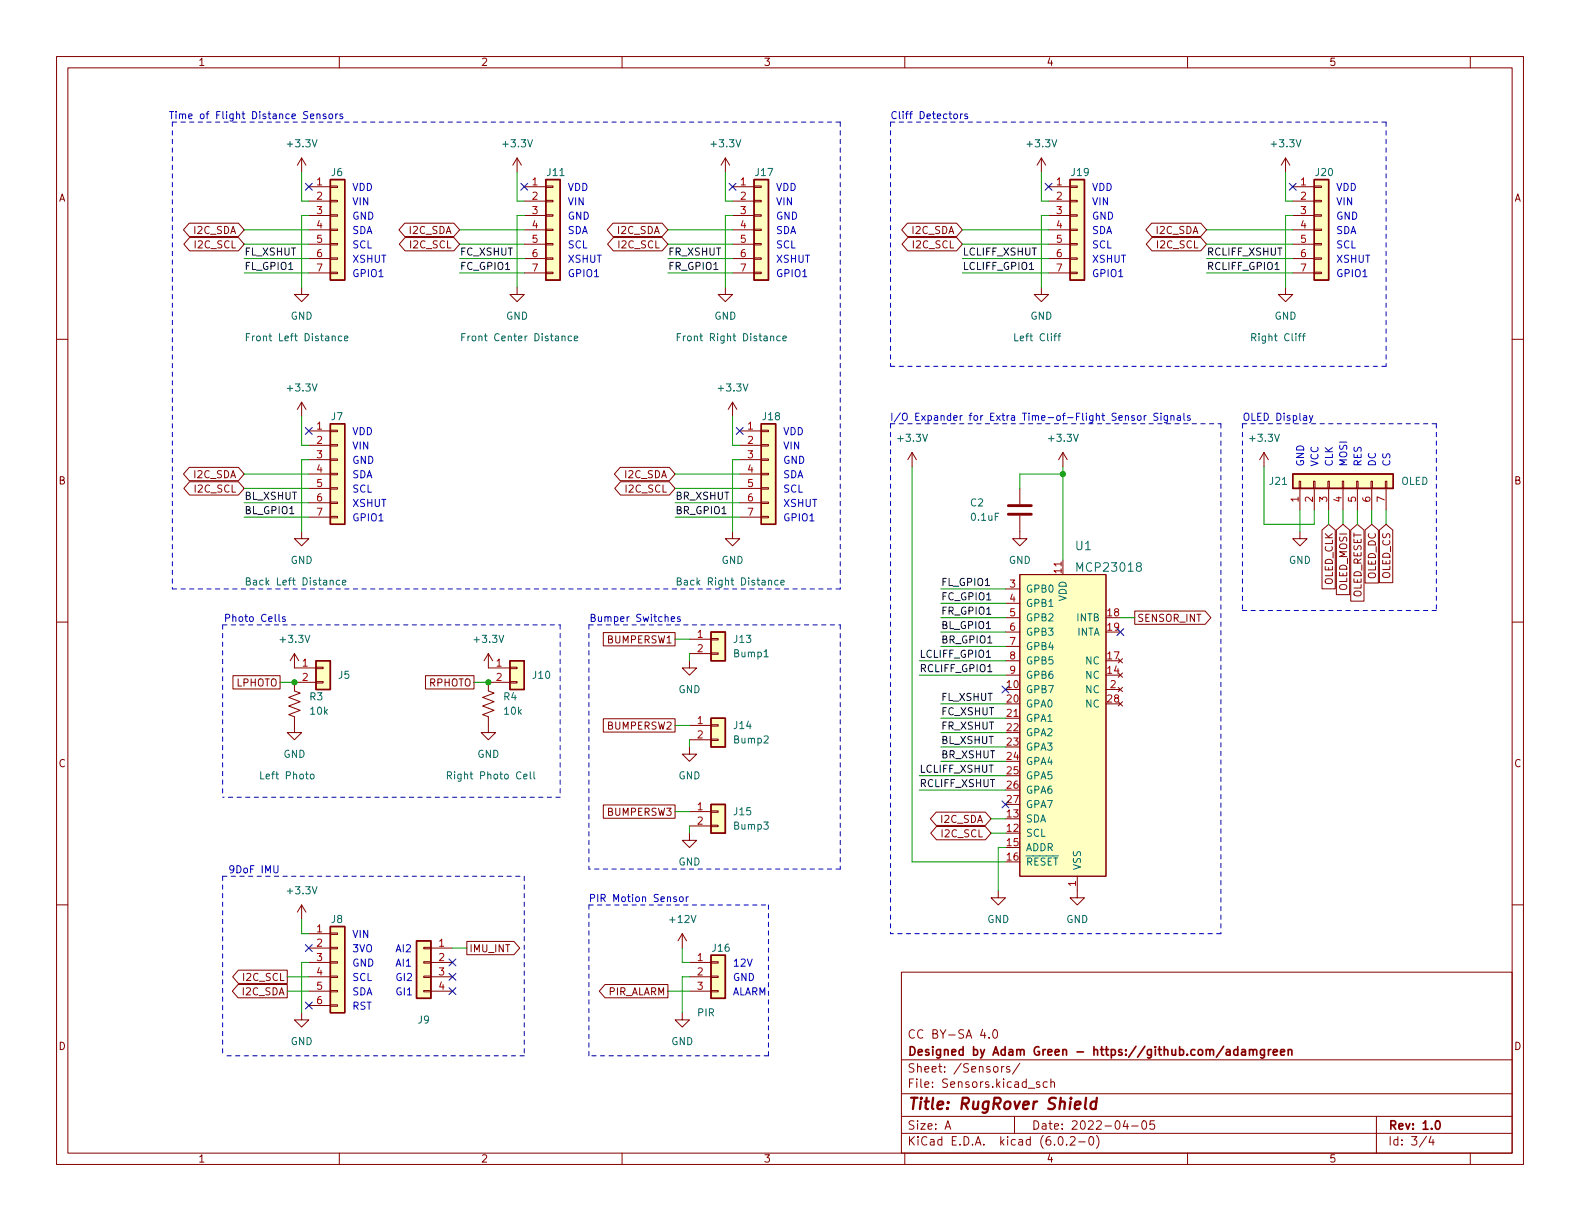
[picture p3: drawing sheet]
<svg xmlns="http://www.w3.org/2000/svg" width="279mm" height="216mm" viewBox="0 0 279 216" stroke-linecap="round" stroke-linejoin="round" font-family="sans-serif">
<g fill="none" stroke="#840000" stroke-width=".18">
<path d="M10 10h259.4v195.9h-259.4zM12 12h255.4v191.9h-255.4zM60 10v2M110 10v2M160 10v2M210 10v2M260 10v2M33.5 39.5h8.7l1 1.1-1 1.2h-8.7l-1.1-1.2zM53.3 27.9l-.7 1.3M53.3 27.9v2.6M53.3 27.9l.8 1.3M54.6 33h3.8"/>
<path d="M54.6 35.6h3.8M54.6 38.1h3.8M58.4 38h1.3v.2h-1.3zM58.4 35.4h1.3v.3h-1.3zM58.4 32.9h1.3v.2h-1.3zM71.6 39.5h8.7l1 1.1-1 1.2h-8.7l-1.1-1.2zM91.4 27.9l-.7 1.3M91.4 27.9v2.6M91.4 27.9l.8 1.3M92.7 33h3.8M92.7 35.6h3.8M92.7 38.1h3.8"/>
<path d="M96.5 38h1.3v.2h-1.3zM96.5 35.4h1.3v.3h-1.3zM96.5 32.9h1.3v.2h-1.3zM108.4 39.5h8.7l1 1.1-1 1.2h-8.7l-1-1.2zM128.3 27.9l-.8 1.3M128.3 27.9v2.6M128.3 27.9l.7 1.3M129.5 33h3.8M129.5 35.6h3.8M129.5 38.1h3.8M133.3 38h1.3v.2h-1.3zM133.3 35.4h1.3v.3h-1.3z"/>
<path d="M133.3 32.9h1.3v.2h-1.3zM160.5 39.5h8.7l1 1.1-1 1.2h-8.7l-1.1-1.2zM184.1 27.9l-.7 1.3M184.1 27.9v2.6M184.1 27.9l.8 1.3M185.4 33h3.8M185.4 35.6h3.8M185.4 38.1h3.8M189.2 38h1.3v.2h-1.3zM189.2 35.4h1.3v.3h-1.3zM189.2 32.9h1.3v.2h-1.3zM203.6 39.5h8.7l1.1 1.1-1.1 1.2h-8.7l-1-1.2z"/>
<path d="M227.3 27.9l-.7 1.3M227.3 27.9v2.6M227.3 27.9l.8 1.3M228.6 33h3.8M228.6 35.6h3.8M228.6 38.1h3.8M232.4 38h1.3v.2h-1.3zM232.4 35.4h1.3v.3h-1.3zM232.4 32.9h1.3v.2h-1.3zM10 60h2M33.5 42h8.7l1 1.2-1 1.2h-8.7l-1-1.2zM53.3 50.8v1.3h1.3l-1.3 1.2-1.2-1.2h1.2"/>
<path d="M54.6 40.6h3.8M54.6 43.2h3.8M54.6 45.7h3.8M54.6 48.3h3.8M58.4 48.1h1.3v.3h-1.3zM58.4 45.6h1.3v.2h-1.3zM58.4 43.1h1.3v.2h-1.3zM58.4 40.5h1.3v.3h-1.3zM71.6 42h8.7l1 1.2-1 1.2h-8.7l-1-1.2zM91.4 50.8v1.3h1.3l-1.3 1.2-1.2-1.2h1.2M92.7 40.6h3.8M92.7 43.2h3.8"/>
<path d="M92.7 45.7h3.8M92.7 48.3h3.8M96.5 48.1h1.3v.3h-1.3zM96.5 45.6h1.3v.2h-1.3zM96.5 43.1h1.3v.2h-1.3zM96.5 40.5h1.3v.3h-1.3zM108.5 42h8.6l1 1.2-1 1.2h-8.6l-1.1-1.2zM128.3 50.8v1.3h1.2l-1.2 1.2-1.3-1.2h1.3M129.5 40.6h3.8M129.5 43.2h3.8M129.5 45.7h3.8M129.5 48.3h3.8"/>
<path d="M133.3 48.1h1.3v.3h-1.3zM133.3 45.6h1.3v.2h-1.3zM133.3 43.1h1.3v.2h-1.3zM133.3 40.5h1.3v.3h-1.3zM160.5 42h8.7l1 1.2-1 1.2h-8.7l-1-1.2zM184.1 50.8v1.3h1.3l-1.3 1.2-1.2-1.2h1.2M185.4 40.6h3.8M185.4 43.2h3.8M185.4 45.7h3.8M185.4 48.3h3.8M189.2 48.1h1.3v.3h-1.3zM189.2 45.6h1.3v.2h-1.3z"/>
<path d="M189.2 43.1h1.3v.2h-1.3zM189.2 40.5h1.3v.3h-1.3zM203.7 42h8.6l1.1 1.2-1.1 1.2h-8.6l-1-1.2zM227.3 50.8v1.3h1.3l-1.3 1.2-1.2-1.2h1.2M228.6 40.6h3.8M228.6 43.2h3.8M228.6 45.7h3.8M228.6 48.3h3.8M232.4 48.1h1.3v.3h-1.3zM232.4 45.6h1.3v.2h-1.3zM232.4 43.1h1.3v.2h-1.3zM232.4 40.5h1.3v.3h-1.3z"/>
<path d="M267.4 60h2M53.3 71.1v2.6M53.3 71.1l-.7 1.3M53.3 71.1l.8 1.3M54.6 76.2h3.8M54.6 78.7h3.8M58.4 78.6h1.3v.3h-1.3zM58.4 76.1h1.3v.2h-1.3zM129.5 71.1l-.7 1.3M129.5 71.1v2.6M129.5 71.1l.8 1.3M130.8 76.2h3.8"/>
<path d="M130.8 78.7h3.8M134.6 78.6h1.3v.3h-1.3zM134.6 76.1h1.3v.2h-1.3zM33.5 82.6h8.7l1 1.2-1 1.2h-8.7l-1.1-1.2zM33.5 85.2h8.7l1 1.2-1 1.1h-8.7l-1-1.1zM53.3 94v1.3h1.3l-1.3 1.2-1.2-1.2h1.2M54.6 81.3h3.8M54.6 83.8h3.8M54.6 86.4h3.8M54.6 88.9h3.8M54.6 91.4h3.8M58.4 91.3h1.3v.3h-1.3z"/>
<path d="M58.4 88.8h1.3v.2h-1.3zM58.4 86.2h1.3v.3h-1.3zM58.4 83.7h1.3v.2h-1.3zM58.4 81.2h1.3v.2h-1.3zM109.7 82.6h8.7l1 1.2-1 1.2h-8.7l-1.1-1.2zM109.7 85.2h8.7l1 1.2-1 1.1h-8.7l-1-1.1zM129.5 94v1.3h1.3l-1.3 1.2-1.2-1.2h1.2M130.8 81.3h3.8M130.8 83.8h3.8M130.8 86.4h3.8M130.8 88.9h3.8M130.8 91.4h3.8"/>
<path d="M134.6 91.3h1.3v.3h-1.3zM134.6 88.8h1.3v.2h-1.3zM134.6 86.2h1.3v.3h-1.3zM134.6 83.7h1.3v.2h-1.3zM134.6 81.2h1.3v.2h-1.3zM161.3 80l-.8 1.3M161.3 80v2.6M161.3 80l.8 1.3M180.3 91.2v4.1h1.3l-1.3 1.2-1.2-1.2h1.2M180.3 86.4v2.8M188 80l-.8 1.3M188 80v2.6"/>
<path d="M188 99.1v2.5M188 80l.7 1.3M223.5 80l-.7 1.3M223.5 80v2.6M223.5 80l.8 1.3M229.7 85.1h.3v1.3h-.3zM229.9 94v1.3h1.2l-1.2 1.2-1.3-1.2h1.3M229.9 86.4v3.8M232.3 85.1h.2v1.3h-.2zM232.4 86.4v3.8M233.8 93.7l1.1-1 1.2 1v10.4h-2.3zM234.8 85.1h.3v1.3h-.3z"/>
<path d="M234.9 86.4v3.8M236.3 93.7l1.2-1 1.2 1v11.4h-2.4zM237.4 85.1h.2v1.3h-.2zM237.5 86.4v3.8M238.9 93.7l1.1-1 1.2 1v12.6h-2.3zM239.9 85.1h.3v1.3h-.3zM240 86.4v3.8M241.4 93.7l1.2-1 1.1 1v9.4h-2.3zM242.4 85.1h.3v1.3h-.3zM242.6 86.4v3.8M243.9 93.7l1.2-1 1.2 1v9.3h-2.4zM245 85.1h.2v1.3h-.2z"/>
<path d="M245.1 86.4v3.8M10 110h2M41.2 119.5h8.3v2.3h-8.3zM52.1 115.6v2.5h3.8M52.1 115.6l-.8 1.2M52.1 115.6l.7 1.2M55.9 118h1.2v.2h-1.2zM75.2 119.5h8.6v2.3h-8.6zM86.4 115.6v2.5h3.8M86.4 115.6l-.8 1.2M86.4 115.6l.7 1.2M90.2 118h1.2v.2h-1.2z"/>
<path d="M106.7 111.9h12.7v2.3h-12.7zM121.9 116.8v1.3h1.3l-1.3 1.3-1.3-1.3h1.3M121.9 113h3.8M121.9 115.6h3.8M125.7 115.4h1.3v.3h-1.3zM125.7 112.9h1.3v.3h-1.3zM177.8 104.1h2.5M177.8 106.7h2.5M177.8 109.2h2.5M177.8 111.8h2.5M177.8 114.3h2.5M177.8 116.8h2.5"/>
<path d="M177.8 119.4h2.5M180.3 101.6h15.3v53.3h-15.3zM197.7 119l.8 .8M197.7 116.5l.8 .7M198.5 119l-.8 .8M198.5 116.5l-.8 .7M200.7 108h12.4l1 1.2-1 1.2h-12.4zM267.4 110h2M55.9 120.5h1.2v.3h-1.2zM55.9 120.7h-3.8v1.5l1 .4-2 .7 2 .8-2 .7 2 .8-2 .8 1 .3v2.8h1.2l-1.2 1.3-1.3-1.3h1.3M90.2 120.5h1.2v.3h-1.2zM90.2 120.7h-3.8v1.5l1 .4-2.1 .7 2.1 .8-2.1 .7 2.1 .8-2.1 .8 1.1 .3v2.8h1.2l-1.2 1.3-1.3-1.3h1.3"/>
<path d="M106.7 127.1h12.7v2.3h-12.7zM121.9 132.1v1.3h1.3l-1.3 1.2-1.3-1.2h1.3M121.9 128.3h3.8M121.9 130.8h3.8M125.7 130.7h1.3v.2h-1.3zM125.7 128.1h1.3v.3h-1.3zM177.8 127h2.5M195.6 121.9h2.5M197.7 121.5l.8 .8M197.7 124.1l.8 .7M198.5 121.5l-.8 .8M198.5 124.1l-.8 .7"/>
<path d="M10 160h2M106.7 142.3h12.7v2.4h-12.7zM121.9 147.3v1.3h1.3l-1.3 1.3-1.3-1.3h1.3M121.9 143.5h3.8M121.9 146.1h3.8M125.7 145.9h1.3v.3h-1.3zM125.7 143.4h1.3v.2h-1.3zM165.5 143.6h8.7l1.1 1.2-1.1 1.2h-8.7l-1-1.2zM165.6 146.1h8.6l1.1 1.2-1.1 1.2h-8.6l-1-1.2zM176.5 157.5v1.3h1.3l-1.3 1.2-1.2-1.2h1.2M190.5 154.9v3.9h1.3l-1.3 1.2-1.3-1.2h1.3M267.4 160h2"/>
<path d="M42.1 174.1h8.7v2.3h-8.7l-1-1.1zM42.2 171.5h8.6v2.4h-8.6l-1.1-1.2zM53.3 179.1v1.2h1.3l-1.3 1.3-1.2-1.3h1.2M53.3 160v2.6M53.3 160l-.7 1.3M53.3 160l.8 1.3M54.6 170.2h3.8M54.6 172.7h3.8M54.6 175.3h3.8M54.6 167.6h3.8M54.6 165.1h3.8M54.6 177.8h3.8"/>
<path d="M58.4 177.7h1.3v.2h-1.3zM58.4 175.1h1.3v.3h-1.3zM58.4 172.6h1.3v.2h-1.3zM58.4 170.1h1.3v.2h-1.3zM58.4 167.5h1.3v.3h-1.3zM58.4 165h1.3v.2h-1.3zM74.9 175.1h1.3v.3h-1.3zM74.9 172.6h1.3v.2h-1.3zM74.9 170.1h1.3v.2h-1.3zM74.9 167.5h1.3v.3h-1.3zM76.2 170.2h3.8M76.2 172.7h3.8"/>
<path d="M76.2 175.3h3.8M76.2 167.6h3.8M82.5 166.5h8.4l1 1.1-1 1.2h-8.4zM107 174.1h11.1v2.3h-11.1l-1-1.1zM120.6 179.1v1.2h1.3l-1.3 1.3-1.2-1.3h1.2M120.6 165.1l-.7 1.3M120.6 165.1v2.5M120.6 165.1l.8 1.3M121.9 170.2h3.8M121.9 172.7h3.8M121.9 175.3h3.8M125.7 175.1h1.3v.3h-1.3z"/>
<path d="M125.7 172.6h1.3v.2h-1.3zM125.7 170.1h1.3v.2h-1.3zM159.4 171.9h108v32h-108zM159.4 197.4h108M159.4 193.4h108M159.4 187.4h108M167.1 199.7l.5-1.5 .5 1.5M167.3 199.2h.7M174.9 183.4v.2M175.7 182.2l.2-.1a.81 .81 0 0 1 .6 .6 .81 .81 0 0 1-.3 .8l-.2 .1a.81 .81 0 0 1-.3-1.4zM177.1 188.6v1M177.5 188.6l-.2 .1-.2 .2"/>
<path d="M178.5 188.7l-.3-.1-.2 .2v.2l.5 .1v.4h-.5M179.4 197.4v3M180.3 188l-1.3 1.9M183.8 191.4l-.3-.1-.2 .2v.2l.5 .2v.3h-.5M185.2 191.4l-.4-.1-.3 .3v.4l.1 .2h.6M185.8 191.4l.2-.1 .4 .1 .1 .9M185.8 190.8v1.5M199 198.1l-.4 1.1h.9M199.3 198.7v1M200.1 199.1h1.2M202.1 198.2h.2a.81 .81 0 0 1 .5 .6 .81 .81 0 0 1-.3 .8l-.1 .1a.81 .81 0 0 1-.6-.6 .81 .81 0 0 1 .3-.9zM204.1 198.2h-.7l-.1 .7 .2-.2 .5 .1 .2 .2-.1 .5-.2 .2-.6-.2"/>
<path d="M243.4 197.4v6.5M60 203.9v2M110 203.9v2M159.4 200.4h108M160 203.9v2M187.3 201h.2a.81 .81 0 0 1 .6 .6 .81 .81 0 0 1-.3 .8l-.2 .1a.81 .81 0 0 1-.6-.6 .81 .81 0 0 1 .3-.9zM188.6 202.3v.2M189.3 201.1l.5-.1 .2 .1 .1 .3-.9 1.1h.9M190.8 201.9h1.1M192.8 201h.1a.81 .81 0 0 1 .6 .6 .81 .81 0 0 1-.3 .8l-.2 .1a.81 .81 0 0 1-.5-.6 .81 .81 0 0 1 .3-.9zM193.9 200.8a1.72 1.72 0 0 1 0 2.2M210 203.9v2"/>
<path d="M252.3 200.9l-1.3 1.9M253 200.9l-.3 1.1h.9M253.4 201.5v1M260 203.9v2"/>
</g>
<g fill="none" stroke="#840000" stroke-width=".3">
<path d="M218.9 185.7l-.4-.1-.3 .3v.4l.1 .2h.6M218.9 185.1v1.5M219.6 185.7h.6v.9M220.2 185.9l-.5 .1a.29 .29 0 0 0-.2 .3 .29 .29 0 0 0 .2 .3l.5-.1M221 185.7l.2-.1 .3 .1 .1 .9M221 185.6v1M221.6 185.8l.2-.2 .4 .1v.9M223.6 185.6v1.2l-.3 .3-.3-.1M223.6 185.7l-.4-.1-.3 .3v.4l.1 .2h.6M224.3 185.6v1M224.7 185.6l-.2 .1-.2 .2M225.2 186.1l.7-.2-.1-.2-.4-.1-.2 .2v.7h.6"/>
<path d="M226.5 186.1l.7-.2-.1-.2-.4-.1-.2 .2v.7h.6M227.8 185.7l.2-.1 .4 .1 .1 .9M227.8 185.6v1M254 198.2h.2a.82 .82 0 0 1 .6 .6 .82 .82 0 0 1-.3 .8l-.2 .1a.81 .81 0 0 1-.6-.6 .81 .81 0 0 1 .3-.9z"/>
</g>
<path d="M192.1 194.1l-.2 1.7 .2 .3M193.9 194.9a.66 .66 0 0 0-1 .3l-.1 .5 .2 .3 .1 .1 .6-.1M194 194.1l-.3 2" fill="none" stroke="#840000" stroke-width=".4"/>
<g fill="#ffffc2" stroke="#ffffc2" stroke-width=".18">
<path d="M58.4 74.9h2.6v17.8h-2.6z"/>
<path d="M58.4 31.8h2.6v17.7h-2.6z"/>
<path d="M90.2 116.8h2.5v5.1h-2.5z"/>
<path d="M55.9 116.8h2.5v5.1h-2.5z"/>
<path d="M133.3 31.8h2.6v17.7h-2.6z"/>
<path d="M134.6 74.9h2.6v17.8h-2.6z"/>
<path d="M180.3 101.6h15.3v53.3h-15.3z"/>
<path d="M96.5 31.8h2.6v17.7h-2.6z"/>
<path d="M232.4 31.8h2.5v17.7h-2.5z"/>
<path d="M125.7 111.8h2.6v5h-2.6z"/>
<path d="M125.7 142.2h2.6v5.1h-2.6z"/>
<path d="M125.7 127h2.6v5.1h-2.6z"/>
<path d="M228.6 83.8h17.8v2.6h-17.8z"/>
<path d="M189.2 31.8h2.6v17.7h-2.6z"/>
<path d="M125.7 168.9h2.6v7.6h-2.6z"/>
<path d="M73.7 166.4h2.5v10.1h-2.5z"/>
<path d="M58.4 163.8h2.6v15.3h-2.6z"/>
</g>
<g fill="none" stroke="#840000" stroke-width=".25">
<path d="M58.4 31.8h2.6v17.7h-2.6zM96.5 31.8h2.6v17.7h-2.6zM133.3 31.8h2.6v17.7h-2.6zM189.2 31.8h2.6v17.7h-2.6zM232.4 31.8h2.5v17.7h-2.5zM58.4 74.9h2.6v17.8h-2.6zM134.6 74.9h2.6v17.8h-2.6zM228.6 83.8h17.8v2.6h-17.8zM55.9 116.8h2.5v5.1h-2.5zM90.2 116.8h2.5v5.1h-2.5zM125.7 111.8h2.6v5h-2.6zM125.7 127h2.6v5.1h-2.6z"/>
<path d="M125.7 142.2h2.6v5.1h-2.6zM58.4 163.8h2.6v15.3h-2.6zM73.7 166.4h2.5v10.1h-2.5zM125.7 168.9h2.6v7.6h-2.6z"/>
</g>
<g fill="none" stroke="#006464" stroke-width=".18">
<path d="M43.6 59.6h.4M44.2 59h-.6v1.3M60.4 59.5l-.3-.1-.3 .3 .2 .5h.4M60.9 59.8l.6-.1v-.2l-.4-.1-.2 .2 .1 .6h.5M81.7 59.6h.4M82.3 59h-.6v1.3M101.1 59.5l-.4-.1-.2 .3 .1 .5h.5M101.6 59.8l.6-.1-.1-.2-.4-.1-.1 .2v.6h.5M119.8 59.6h.4M120.4 59h-.6v1.3M138 59.5l-.4-.1-.2 .3 .1 .5h.5M138.4 59.8l.7-.1-.1-.2-.4-.1-.2 .2 .1 .6h.5"/>
<path d="M187.1 59.4h.5M187.6 59l-.3 .2v1.1M229.6 59.4h.5M230.1 59l-.3 .2v1.1M230.3 59.4h.5M230.8 59l-.3 .2v1.1M43.6 102.8l.5-.1 .1-.2v-.2l-.6-.1v1.2h.4l.2-.1 .1-.3-.3-.2M60.1 102.7l-.4-.1-.2 .2 .1 .6h.5M60.6 103l.6-.1-.1-.2-.4-.1-.1 .2v.6h.5M119.8 102.8l.5-.1 .1-.2v-.2l-.6-.1v1.2h.4l.2-.1 .1-.3-.3-.2M135.1 116.1h.7M137.6 102.7l-.4-.1-.2 .2 .1 .6h.5"/>
<path d="M138.1 103l.6-.1-.1-.2-.3-.1-.2 .2v.6h.5M55 136.9h.3l.2 .2v.4l-.2 .2h-.3l-.1-.2zM79.1 137.1h.6l.1-.2v-.3l-.7-.1v1.2M79.4 137.1l.4 .6M92.6 137.3l.6-.1v-.3h-.4l-.2 .2 .1 .6h.5M93.8 136.5v1.1l.1 .1M94.4 136.5v1.1l.2 .1"/>
</g>
<path d="M178.3 90.9h4.1M178.3 89.4h4.1" fill="none" stroke="#840000" stroke-width=".51"/>
<path d="M182 47.7h.8M174.4 116.2h.8" fill="none" stroke="#0f0f0f" stroke-width=".18"/>
<g fill="none" stroke="#0000c2" stroke-width=".18">
<path d="M30 19.7h.7M30.3 19.7v1.3M31.1 19.7v.1M158.5 19.8a.6 .6 0 0 0-.8 .5 .6 .6 0 0 0 .6 .7l.2-.1M31.1 20.1v.9M31.7 20.3l.2-.2 .3 .1 .1 .8M31.7 20.1v.9M32.3 20.3l.2-.2 .3 .1v.8M33.4 20.6l.6-.2-.1-.2-.4-.1-.1 .2v.6h.5M59.7 20.1l-.3 .3M60.6 20.2l-.3-.1-.2 .2 .1 .2 .4 .1v.3h-.5M171.1 20.2l-.3-.1-.2 .2v.2l.5 .1v.3h-.5"/>
<path d="M157.7 73.1v1.2M159.2 73l-1.1 1.6M159.6 73.2l.3-.1a.43 .43 0 0 1 .5 .4v.4a.42 .42 0 0 1-.4 .4 .42 .42 0 0 1-.4-.4zM161.9 73.7h.5M162.5 73.1h-.6v1.2h.6M163 73.5l.6 .8M163.6 73.5l-.6 .8M164.1 73.5h.4l.2 .2-.1 .6h-.5M164.1 73.5v1.3M165.3 73.5h.4l.1 .8M165.8 73.8h-.4l-.2 .2 .2 .3h.4M208.2 73.5h.5v.8"/>
<path d="M208.7 73.8h-.4l-.2 .2 .2 .3h.4M209.4 73.1v1l.1 .2M210.4 73.5h-.3l-.1 .2v.1l.4 .2v.3h-.4M220.2 73.1h.1a.43 .43 0 0 1 .5 .4v.4a.42 .42 0 0 1-.4 .4 .42 .42 0 0 1-.4-.4v-.4zM39.9 109.3l.6-.1 .1-.2v-.3l-.7-.1v1.3M104.5 109.2h.6l.1-.2v-.3l-.7-.1v1.3h.5l.2-.1 .1-.3-.3-.3M120.3 109.1l-.3-.1-.2 .2v.2l.5 .1v.3h-.5M41.3 153.6l-.2 .3h-.2l-.3-.3 .1-.5h.4l.2 .1a.84 .84 0 0 1-.3 1.1h-.3M104.4 158.8h.6l.2-.2-.1-.3-.7-.2v1.3M105.7 158.1v1.3M121.7 158.6l-.3 .2"/>
</g>
<g fill="none" stroke="#0000c2" stroke-width=".18" stroke-dasharray=".8 .8">
<path d="M30.5 21.6v82.5M30.5 21.6h118.1M148.6 21.6v82.5M157.5 21.6h87.6M157.5 21.6v43.2M245.1 21.6v43.2M157.5 74.9h58.4M157.5 74.9v90.2M215.9 74.9v90.2M219.7 74.9v33.1M219.7 74.9h34.3M245.1 64.8h-87.6"/>
<path d="M254 74.9v33.1M39.4 110.5h59.7M39.4 110.5v30.5M99.1 110.5v30.5M104.1 110.5h44.5M104.1 110.5v43.2M148.6 104.1h-118.1M148.6 110.5v43.2M254 108h-34.3M39.4 154.9v31.8M39.4 154.9h53.3M92.7 154.9v31.8"/>
<path d="M99.1 141h-59.7M148.6 153.7h-44.5M104.1 160h31.8M104.1 160v26.7M135.9 160v26.7M215.9 165.1h-58.4M92.7 186.7h-53.3M135.9 186.7h-31.8"/>
</g>
<g fill="none" stroke="#009600" stroke-width=".18">
<path d="M53.3 30.5v5.1h1.3M54.6 38.1h-1.3v12.7M91.4 30.5v5.1h1.3M92.7 38.1h-1.3v12.7M128.3 30.5v5.1h1.2M129.5 38.1h-1.2v12.7M184.1 30.5v5.1h1.3M185.4 38.1h-1.3v12.7M227.3 30.5v5.1h1.3M228.6 38.1h-1.3v12.7M43.2 40.6h11.4M43.2 43.2h11.4"/>
<path d="M43.2 45.7h11.4M43.2 48.3h11.4M81.3 40.6h11.4M81.3 43.2h11.4M81.3 45.7h11.4M81.3 48.3h11.4M118.1 40.6h11.4M118.1 43.2h11.4M118.1 45.7h11.4M118.1 48.3h11.4M170.2 40.6h15.2M170.2 43.2h15.2"/>
<path d="M170.2 45.7h15.2M170.2 48.3h15.2M213.4 40.6h15.2M213.4 43.2h15.2M213.4 45.7h15.2M213.4 48.3h15.2M53.3 73.7v5h1.3M129.5 73.7v5h1.3M43.2 86.4h11.4M43.2 91.4h11.4M43.2 83.8h11.4M43.2 88.9h11.4"/>
<path d="M54.6 81.3h-1.3v12.7M119.4 86.4h11.4M119.4 91.4h11.4M119.4 83.8h11.4M119.4 88.9h11.4M130.8 81.3h-1.3v12.7M161.3 82.6v69.8h16.5M188 83.8h-7.7v2.6M188 82.6v16.5M223.5 82.6v10.1h8.9v-2.5M229.9 90.2v3.8M234.9 90.2v2.5"/>
<path d="M237.5 90.2v2.5M240 90.2v2.5M242.6 90.2v2.5M245.1 90.2v2.5M119.4 113h2.5M121.9 115.6v1.2M162.6 119.4h15.2M162.6 116.8h15.2M166.4 109.2h11.4M166.4 111.8h11.4M166.4 106.7h11.4M166.4 104.1h11.4"/>
<path d="M166.4 114.3h11.4M198.1 109.2h2.6M49.5 120.7h2.6M83.8 120.7h2.6M119.4 128.3h2.5M121.9 130.8v1.3M162.6 139.7h15.2M162.6 137.2h15.2M166.4 132.1h11.4M166.4 124.5h11.4M166.4 129.5h11.4M166.4 127h11.4"/>
<path d="M166.4 134.6h11.4M119.4 143.5h2.5M121.9 146.1v1.2M175.3 144.8h2.5M175.3 147.3h2.5M177.8 149.9h-1.3v7.6M50.8 175.3h3.8M50.8 172.7h3.8M53.3 162.6v2.5h1.3M54.6 170.2h-1.3v8.9M80 167.6h2.5M118.1 175.3h3.8"/>
<path d="M120.6 167.6v2.6h1.3M121.9 172.7h-1.3v6.4"/>
</g>
<g fill="none" stroke="#000084" stroke-width=".18">
<path d="M54 32.4l1.2 1.2M55.2 32.4l-1.2 1.2M92.1 32.4l1.2 1.2M93.3 32.4l-1.2 1.2M128.9 32.4l1.2 1.2M130.1 32.4l-1.2 1.2M184.8 32.4l1.2 1.2M186 32.4l-1.2 1.2M228 32.4l1.2 1.2M229.2 32.4l-1.2 1.2M54 75.6l1.2 1.2M55.2 75.6l-1.2 1.2"/>
<path d="M130.2 75.6l1.2 1.2M131.4 75.6l-1.2 1.2M197.5 111.2l1.2 1.2M198.7 111.2l-1.2 1.2M177.2 121.3l1.2 1.2M178.4 121.3l-1.2 1.2M177.2 141.6l1.2 1.2M178.4 141.6l-1.2 1.2M54 177.2l1.2 1.2M54 167l1.2 1.2M55.2 177.2l-1.2 1.2M55.2 167l-1.2 1.2"/>
<path d="M79.4 169.6l1.2 1.2M79.4 174.7l1.2 1.2M79.4 172.1l1.2 1.2M80.6 169.6l-1.2 1.2M80.6 174.7l-1.2 1.2M80.6 172.1l-1.2 1.2"/>
</g>
<g fill="#009600" stroke="#009600" stroke-width=".18">
<circle cx="188" cy="83.8" r=".46"/>
<circle cx="86.4" cy="120.7" r=".46"/>
<circle cx="52.1" cy="120.7" r=".46"/>
</g>
<text font-size="2.8" fill="#840000" x="160.4" y="196.2">Title: RugRover Shield</text>
<g font-size="2.1" fill="#006464">
<text x="190.2" y="97.3">U1</text>
<text x="190.8" y="101.1">MCP23018</text>
</g>
<g font-size="2.1" fill="#840000">
<text x="160.4" y="183.6">CC BY-SA 4.0</text>
<text x="160.4" y="189.7">Sheet: /Sensors/</text>
<text x="160.4" y="186.7">Designed by Adam Green - https://github.com/adamgreen</text>
<text x="160.4" y="192.4">File: Sensors.kicad_sch</text>
<text x="160.4" y="202.5">KiCad E.D.A. kicad (6.0.2-0)</text>
<text x="160.4" y="199.7">Size: A</text>
<text x="182.4" y="199.7">Date: 2022-04-05</text>
<text x="245.4" y="199.7">Rev: 1.0</text>
<text x="245.4" y="202.5">Id: 3/4</text>
</g>
<g font-size="1.8" fill="#840000">
<text x="35" y="11.6">1</text>
<text x="85" y="11.6">2</text>
<text x="135" y="11.6">3</text>
<text x="185" y="11.6">4</text>
<text x="235" y="11.6">5</text>
<text x="10.3" y="35.6">A</text>
<text x="267.7" y="35.6">A</text>
<text x="34.4" y="41.4">I2C_SDA</text>
<text x="72.5" y="41.4">I2C_SDA</text>
<text x="109.3" y="41.4">I2C_SDA</text>
<text x="161.4" y="41.4">I2C_SDA</text>
<text x="204.6" y="41.4">I2C_SDA</text>
<text x="34.6" y="43.9">I2C_SCL</text>
<text x="72.7" y="43.9">I2C_SCL</text>
<text x="109.5" y="43.9">I2C_SCL</text>
<text x="161.6" y="43.9">I2C_SCL</text>
<text x="204.8" y="43.9">I2C_SCL</text>
<text x="10.3" y="85.7">B</text>
<text x="34.4" y="84.5">I2C_SDA</text>
<text x="34.6" y="87.1">I2C_SCL</text>
<text x="110.6" y="84.5">I2C_SDA</text>
<text x="110.8" y="87.1">I2C_SCL</text>
<text x="267.7" y="85.7">B</text>
<text x="235.7" y="103.6" transform="rotate(-90 235.7 103.6)">OLED_CLK</text>
<text x="238.2" y="104.5" transform="rotate(-90 238.2 104.5)">OLED_MOSI</text>
<text x="240.8" y="105.8" transform="rotate(-90 240.8 105.8)">OLED_RESET</text>
<text x="243.3" y="102.5" transform="rotate(-90 243.3 102.5)">OLED_DC</text>
<text x="245.8" y="102.4" transform="rotate(-90 245.8 102.4)">OLED_CS</text>
<text x="107.5" y="113.8">BUMPERSW1</text>
<text x="201" y="109.9">SENSOR_INT</text>
<text x="41.8" y="121.4">LPHOTO</text>
<text x="75.9" y="121.4">RPHOTO</text>
<text x="107.5" y="129">BUMPERSW2</text>
<text x="10.3" y="135.6">C</text>
<text x="267.7" y="135.6">C</text>
<text x="107.5" y="144.2">BUMPERSW3</text>
<text x="166.5" y="145.5">I2C_SDA</text>
<text x="166.7" y="148">I2C_SCL</text>
<text x="43.1" y="173.4">I2C_SCL</text>
<text x="82.9" y="168.4">IMU_INT</text>
<text x="42.9" y="176">I2C_SDA</text>
<text x="107.4" y="176">PIR_ALARM</text>
<text x="10.3" y="185.7">D</text>
<text x="267.7" y="185.7">D</text>
<text x="35" y="205.6">1</text>
<text x="85" y="205.6">2</text>
<text x="135" y="205.6">3</text>
<text x="185" y="205.6">4</text>
<text x="235" y="205.6">5</text>
</g>
<g font-size="1.8" fill="#0000c2">
<text x="34" y="21.1">Time of Flight Distance Sensors</text>
<text x="159.4" y="21.1">Cliff Detectors</text>
<text x="62.2" y="33.8">VDD</text>
<text x="100.3" y="33.8">VDD</text>
<text x="137.2" y="33.8">VDD</text>
<text x="193" y="33.8">VDD</text>
<text x="236.2" y="33.8">VDD</text>
<text x="62.2" y="36.3">VIN</text>
<text x="62.2" y="38.8">GND</text>
<text x="62.2" y="41.4">SDA</text>
<text x="100.3" y="41.4">SDA</text>
<text x="100.3" y="38.8">GND</text>
<text x="100.3" y="36.3">VIN</text>
<text x="137.2" y="41.4">SDA</text>
<text x="137.2" y="36.3">VIN</text>
<text x="137.2" y="38.8">GND</text>
<text x="193" y="38.8">GND</text>
<text x="193" y="36.3">VIN</text>
<text x="193" y="41.4">SDA</text>
<text x="236.2" y="36.3">VIN</text>
<text x="236.2" y="41.4">SDA</text>
<text x="236.2" y="38.8">GND</text>
<text x="62.2" y="43.9">SCL</text>
<text x="62.2" y="46.5">XSHUT</text>
<text x="100.3" y="43.9">SCL</text>
<text x="100.3" y="46.5">XSHUT</text>
<text x="137.2" y="43.9">SCL</text>
<text x="137.2" y="46.5">XSHUT</text>
<text x="193" y="43.9">SCL</text>
<text x="193" y="46.5">XSHUT</text>
<text x="236.2" y="43.9">SCL</text>
<text x="236.2" y="46.5">XSHUT</text>
<text x="62.2" y="49">GPIO1</text>
<text x="100.3" y="49">GPIO1</text>
<text x="137.2" y="49">GPIO1</text>
<text x="193" y="49">GPIO1</text>
<text x="236.2" y="49">GPIO1</text>
<text x="62.2" y="76.9">VDD</text>
<text x="138.4" y="76.9">VDD</text>
<text x="166.6" y="74.4">I/O Expander for Extra Time-of-Flight Sensor Signals</text>
<text x="220.7" y="74.4">OLED Display</text>
<text x="62.2" y="82">GND</text>
<text x="62.2" y="79.5">VIN</text>
<text x="138.4" y="79.5">VIN</text>
<text x="138.4" y="82">GND</text>
<text x="230.6" y="82.5" transform="rotate(-90 230.6 82.5)">GND</text>
<text x="233.1" y="82.5" transform="rotate(-90 233.1 82.5)">VCC</text>
<text x="235.7" y="82.5" transform="rotate(-90 235.7 82.5)">CLK</text>
<text x="238.2" y="82.5" transform="rotate(-90 238.2 82.5)">MOSI</text>
<text x="240.8" y="82.5" transform="rotate(-90 240.8 82.5)">RES</text>
<text x="243.3" y="82.5" transform="rotate(-90 243.3 82.5)">DC</text>
<text x="245.8" y="82.5" transform="rotate(-90 245.8 82.5)">CS</text>
<text x="62.2" y="87.1">SCL</text>
<text x="62.2" y="89.6">XSHUT</text>
<text x="62.2" y="84.6">SDA</text>
<text x="138.4" y="87.1">SCL</text>
<text x="138.4" y="84.6">SDA</text>
<text x="138.4" y="89.6">XSHUT</text>
<text x="62.2" y="92.2">GPIO1</text>
<text x="138.4" y="92.2">GPIO1</text>
<text x="41.1" y="110">Photo Cells</text>
<text x="105.8" y="110">Bumper Switches</text>
<text x="41.4" y="154.4">9DoF IMU</text>
<text x="106.2" y="159.5">PIR Motion Sensor</text>
<text x="62.2" y="165.8">VIN</text>
<text x="62.2" y="173.5">SCL</text>
<text x="62.2" y="170.9">GND</text>
<text x="62.2" y="168.4">3VO</text>
<text x="69.8" y="170.9">AI1</text>
<text x="69.8" y="173.5">GI2</text>
<text x="69.8" y="168.4">AI2</text>
<text x="129.5" y="170.9">12V</text>
<text x="129.5" y="173.5">GND</text>
<text x="62.2" y="176">SDA</text>
<text x="62.2" y="178.5">RST</text>
<text x="69.8" y="176">GI1</text>
<text x="129.5" y="176">ALARM</text>
</g>
<g font-size="1.8" fill="#006464">
<text x="51" y="26">+3.3V</text>
<text x="89.1" y="26">+3.3V</text>
<text x="125.9" y="26">+3.3V</text>
<text x="181.8" y="26">+3.3V</text>
<text x="225" y="26">+3.3V</text>
<text x="58.6" y="31.1">J6</text>
<text x="96.8" y="31.1">J11</text>
<text x="133.6" y="31.1">J17</text>
<text x="189.5" y="31.1">J19</text>
<text x="232.7" y="31.1">J20</text>
<text x="51.4" y="56.5">GND</text>
<text x="89.5" y="56.5">GND</text>
<text x="126.3" y="56.5">GND</text>
<text x="182.2" y="56.5">GND</text>
<text x="225.4" y="56.5">GND</text>
<text x="44.5" y="60.3">Front Left Distance</text>
<text x="82.6" y="60.3">Front Center Distance</text>
<text x="120.7" y="60.3">Front Right Distance</text>
<text x="179.8" y="60.3">Left Cliff</text>
<text x="221.8" y="60.3">Right Cliff</text>
<text x="51" y="69.2">+3.3V</text>
<text x="127.2" y="69.2">+3.3V</text>
<text x="58.6" y="74.3">J7</text>
<text x="134.9" y="74.3">J18</text>
<text x="159" y="78.1">+3.3V</text>
<text x="185.6" y="78.1">+3.3V</text>
<text x="221.2" y="78.1">+3.3V</text>
<text x="171.6" y="89.5">C2</text>
<text x="224.6" y="85.7">J21</text>
<text x="247.7" y="85.7">OLED</text>
<text x="171.9" y="92.1">0.1uF</text>
<text x="51.4" y="99.7">GND</text>
<text x="127.6" y="99.7">GND</text>
<text x="178.4" y="99.7">GND</text>
<text x="227.9" y="99.7">GND</text>
<text x="44.4" y="103.5">Back Left Distance</text>
<text x="120.6" y="103.5">Back Right Distance</text>
<text x="181.4" y="104.8">GPB0</text>
<text x="181.4" y="107.3">GPB1</text>
<text x="188.6" y="106.3" transform="rotate(-90 188.6 106.3)">VDD</text>
<text x="49.7" y="113.7">+3.3V</text>
<text x="84" y="113.7">+3.3V</text>
<text x="129.8" y="113.7">J13</text>
<text x="181.4" y="109.9">GPB2</text>
<text x="181.4" y="112.4">GPB3</text>
<text x="190.4" y="109.9">INTB</text>
<text x="190.4" y="112.4">INTA</text>
<text x="129.9" y="116.2">Bump1</text>
<text x="181.4" y="114.9">GPB4</text>
<text x="181.4" y="117.5">GPB5</text>
<text x="192" y="117.5">NC</text>
<text x="54.8" y="123.8">R3</text>
<text x="59.9" y="120">J5</text>
<text x="89.1" y="123.8">R4</text>
<text x="94.3" y="120">J10</text>
<text x="120" y="122.6">GND</text>
<text x="181.4" y="122.6">GPB7</text>
<text x="181.4" y="125.1">GPA0</text>
<text x="181.4" y="120">GPB6</text>
<text x="192" y="120">NC</text>
<text x="192" y="122.6">NC</text>
<text x="192" y="125.1">NC</text>
<text x="54.9" y="126.4">10k</text>
<text x="89.2" y="126.4">10k</text>
<text x="129.8" y="128.9">J14</text>
<text x="129.9" y="131.4">Bump2</text>
<text x="181.4" y="127.6">GPA1</text>
<text x="181.4" y="130.2">GPA2</text>
<text x="46.4" y="137.8">Left Photo</text>
<text x="50.1" y="134">GND</text>
<text x="79.9" y="137.8">Right Photo Cell</text>
<text x="84.4" y="134">GND</text>
<text x="120" y="137.8">GND</text>
<text x="181.4" y="132.7">GPA3</text>
<text x="181.4" y="135.3">GPA4</text>
<text x="181.4" y="137.8">GPA5</text>
<text x="181.4" y="140.3">GPA6</text>
<text x="181.4" y="142.9">GPA7</text>
<text x="129.8" y="144.1">J15</text>
<text x="129.9" y="146.7">Bump3</text>
<text x="181.4" y="148">SCL</text>
<text x="181.4" y="145.4">SDA</text>
<text x="120" y="153">GND</text>
<text x="181.4" y="150.5">ADDR</text>
<text x="181.4" y="153">~{RESET}</text>
<text x="191.1" y="153.9" transform="rotate(-90 191.1 153.9)">VSS</text>
<text x="51" y="158.1">+3.3V</text>
<text x="58.6" y="163.2">J8</text>
<text x="118.6" y="163.2">+12V</text>
<text x="174.6" y="163.2">GND</text>
<text x="188.5" y="163.2">GND</text>
<text x="126" y="168.3">J16</text>
<text x="123.4" y="179.7">PIR</text>
<text x="51.4" y="184.8">GND</text>
<text x="73.9" y="181">J9</text>
<text x="118.7" y="184.8">GND</text>
</g>
<g font-size="1.8" fill="#a90000">
<text x="56" y="32.8">1</text>
<text x="56" y="35.3">2</text>
<text x="94.1" y="32.8">1</text>
<text x="94.1" y="35.3">2</text>
<text x="131" y="32.8">1</text>
<text x="131" y="35.3">2</text>
<text x="186.8" y="32.8">1</text>
<text x="186.8" y="35.3">2</text>
<text x="230" y="32.8">1</text>
<text x="230" y="35.3">2</text>
<text x="56" y="37.8">3</text>
<text x="56" y="40.4">4</text>
<text x="94.1" y="37.8">3</text>
<text x="94.1" y="40.4">4</text>
<text x="131" y="37.8">3</text>
<text x="131" y="40.4">4</text>
<text x="186.8" y="37.8">3</text>
<text x="186.8" y="40.4">4</text>
<text x="230" y="37.8">3</text>
<text x="230" y="40.4">4</text>
<text x="56" y="42.9">5</text>
<text x="56" y="45.5">6</text>
<text x="94.1" y="42.9">5</text>
<text x="94.1" y="45.5">6</text>
<text x="131" y="42.9">5</text>
<text x="131" y="45.5">6</text>
<text x="186.8" y="42.9">5</text>
<text x="186.8" y="45.5">6</text>
<text x="230" y="42.9">5</text>
<text x="230" y="45.5">6</text>
<text x="56" y="48">7</text>
<text x="94.1" y="48">7</text>
<text x="131" y="48">7</text>
<text x="186.8" y="48">7</text>
<text x="230" y="48">7</text>
<text x="56" y="75.9">1</text>
<text x="132.2" y="75.9">1</text>
<text x="56" y="78.5">2</text>
<text x="56" y="81">3</text>
<text x="56" y="83.6">4</text>
<text x="132.2" y="78.5">2</text>
<text x="132.2" y="81">3</text>
<text x="132.2" y="83.6">4</text>
<text x="56" y="86.1">5</text>
<text x="56" y="88.6">6</text>
<text x="132.2" y="86.1">5</text>
<text x="132.2" y="88.6">6</text>
<text x="229.6" y="88.8" transform="rotate(-90 229.6 88.8)">1</text>
<text x="232.2" y="88.8" transform="rotate(-90 232.2 88.8)">2</text>
<text x="234.7" y="88.8" transform="rotate(-90 234.7 88.8)">3</text>
<text x="237.2" y="88.8" transform="rotate(-90 237.2 88.8)">4</text>
<text x="239.8" y="88.8" transform="rotate(-90 239.8 88.8)">5</text>
<text x="242.3" y="88.8" transform="rotate(-90 242.3 88.8)">6</text>
<text x="244.9" y="88.8" transform="rotate(-90 244.9 88.8)">7</text>
<text x="56" y="91.2">7</text>
<text x="132.2" y="91.2">7</text>
<text x="187.7" y="101.3" transform="rotate(-90 187.7 101.3)">11</text>
<text x="178.6" y="103.9">3</text>
<text x="178.6" y="106.4">4</text>
<text x="123.3" y="112.8">1</text>
<text x="178.6" y="109">5</text>
<text x="178.6" y="111.5">6</text>
<text x="195.9" y="109">18</text>
<text x="195.9" y="111.5">19</text>
<text x="53.5" y="117.9">1</text>
<text x="87.8" y="117.9">1</text>
<text x="123.3" y="115.3">2</text>
<text x="178.6" y="114">7</text>
<text x="178.6" y="116.6">8</text>
<text x="178.6" y="119.1">9</text>
<text x="195.9" y="119.1">14</text>
<text x="195.9" y="116.6">17</text>
<text x="53.5" y="120.4">2</text>
<text x="87.8" y="120.4">2</text>
<text x="178.1" y="121.7">10</text>
<text x="178.1" y="124.2">20</text>
<text x="195.9" y="124.2">28</text>
<text x="196.4" y="121.7">2</text>
<text x="123.3" y="128">1</text>
<text x="123.3" y="130.6">2</text>
<text x="178.1" y="126.7">21</text>
<text x="178.1" y="129.3">22</text>
<text x="178.1" y="131.8">23</text>
<text x="178.1" y="134.4">24</text>
<text x="178.1" y="136.9">25</text>
<text x="123.3" y="143.3">1</text>
<text x="178.1" y="139.4">26</text>
<text x="178.1" y="142">27</text>
<text x="123.3" y="145.8">2</text>
<text x="178.1" y="147.1">12</text>
<text x="178.1" y="144.5">13</text>
<text x="178.1" y="149.6">15</text>
<text x="178.1" y="152.1">16</text>
<text x="190.2" y="156.7" transform="rotate(-90 190.2 156.7)">1</text>
<text x="56" y="164.8">1</text>
<text x="56" y="167.4">2</text>
<text x="77.6" y="167.4">1</text>
<text x="56" y="169.9">3</text>
<text x="56" y="172.5">4</text>
<text x="77.6" y="169.9">2</text>
<text x="77.6" y="172.5">3</text>
<text x="123.3" y="169.9">1</text>
<text x="123.3" y="172.5">2</text>
<text x="56" y="175">5</text>
<text x="56" y="177.5">6</text>
<text x="77.6" y="175">4</text>
<text x="123.3" y="175">3</text>
</g>
<g font-size="1.8" fill="#0f0f0f">
<text x="43.2" y="45.2">FL_XSHUT</text>
<text x="43.2" y="47.7">FL_GPIO1</text>
<text x="81.3" y="47.7">FC_GPIO1</text>
<text x="81.3" y="45.2">FC_XSHUT</text>
<text x="118.1" y="47.7">FR_GPIO1</text>
<text x="118.1" y="45.2">FR_XSHUT</text>
<text x="170.2" y="45.2">LCLIFF_XSHUT</text>
<text x="170.2" y="47.7">LCLIFF_GPIO1</text>
<text x="213.4" y="47.7">RCLIFF_GPIO1</text>
<text x="213.4" y="45.2">RCLIFF_XSHUT</text>
<text x="43.2" y="88.4">BL_XSHUT</text>
<text x="119.4" y="88.4">BR_XSHUT</text>
<text x="43.2" y="90.9">BL_GPIO1</text>
<text x="119.4" y="90.9">BR_GPIO1</text>
<text x="166.4" y="103.6">FL_GPIO1</text>
<text x="166.4" y="106.1">FC_GPIO1</text>
<text x="166.4" y="111.2">BL_GPIO1</text>
<text x="166.4" y="113.8">BR_GPIO1</text>
<text x="166.4" y="108.7">FR_GPIO1</text>
<text x="162.6" y="116.3">LCLIFF_GPIO1</text>
<text x="162.6" y="118.8">RCLIFF_GPIO1</text>
<text x="166.4" y="123.9">FL_XSHUT</text>
<text x="166.4" y="126.5">FC_XSHUT</text>
<text x="166.4" y="129">FR_XSHUT</text>
<text x="166.4" y="131.5">BL_XSHUT</text>
<text x="162.6" y="136.6">LCLIFF_XSHUT</text>
<text x="166.4" y="134.1">BR_XSHUT</text>
<text x="162.6" y="139.2">RCLIFF_XSHUT</text>
</g>
</svg>
